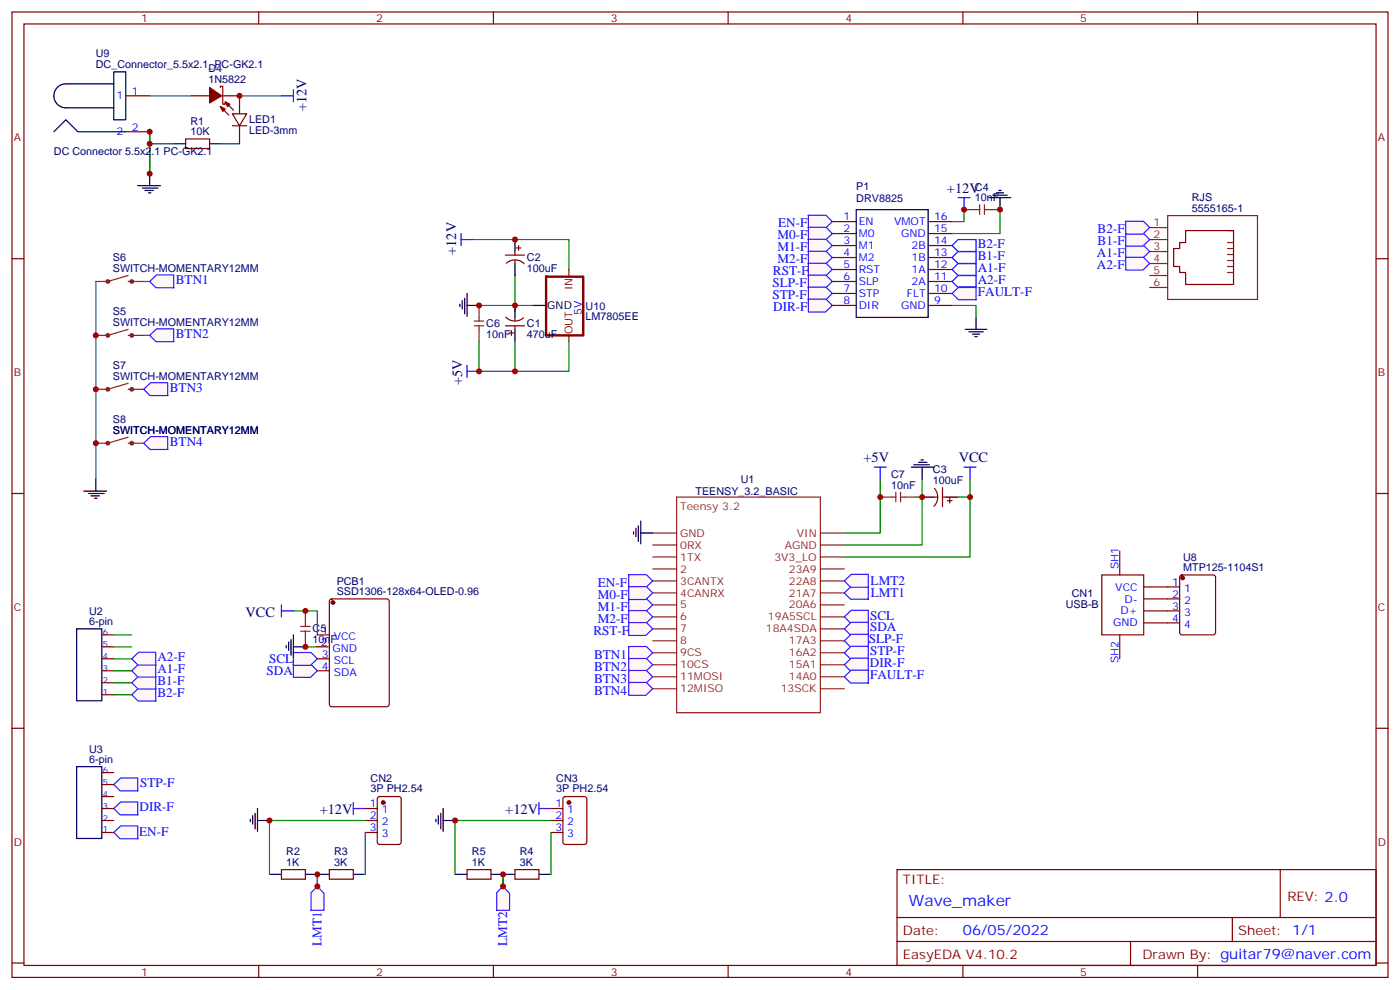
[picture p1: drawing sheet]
<svg xmlns="http://www.w3.org/2000/svg" width="412mm" height="292mm" viewBox="0 0 412 292" stroke-linecap="round" stroke-linejoin="round" font-family="sans-serif">
<g fill="none" stroke="#870000" stroke-width=".35">
<path d="M3.5 3.5h405.4v284.4h-405.4zM7.1 7.1h398.2v277.2h-398.2zM76.2 3.5v3.6M145.3 3.5v3.6M214.5 3.5v3.6M283.6 3.5v3.6M352.8 3.5v3.6M3.5 76.2h3.6M361.6 67.9h1.8h-14.2v3.5h-1.7v1.8h-1.8v5.3h1.8v1.8h1.7v3.5h14.2v-15.9M405.3 76.2h3.6M3.5 145.3h3.6M405.3 145.3h3.6"/>
<path d="M3.5 214.5h3.6M405.3 214.5h3.6M264.2 256.1h141.1v28.2h-141.1zM377.1 256.1v14.1M264.2 270.2h141.1M264.2 277.3h141.1M333 277.3v7M363 270.2v7.1M3.5 283.6h3.6M76.2 284.3v3.6M145.3 284.3v3.6M214.5 284.3v3.6"/>
<path d="M283.6 284.3v3.6M352.8 284.3v3.6M405.3 283.6h3.6"/>
</g>
<path d="M40.6 54.7h6.7M42 55.4h4.6M42.7 56.1h2.5M43.7 56.8h.7M44.1 51.2v3.5" fill="none" stroke="#000" stroke-width=".35"/>
<g fill="none" stroke="#8c2424" stroke-width=".35">
<path d="M338.7 67h5.3M338.7 70.6h5.3M338.7 74.1h5.3M338.7 77.6h5.3M344 63.5h26.4v24.7h-26.4zM361.6 73.2h1.8M361.6 75h1.8M361.6 76.7h1.8M361.6 78.5h1.8M361.6 71.4h1.8M338.7 81.1h5.3M338.7 84.7h5.3"/>
<path d="M361.6 80.3h1.8"/>
</g>
<path d="M44.1 28.2h12.3M44.1 38.8v12.4" fill="none" stroke="#008700" stroke-width=".35"/>
<g fill="#fff7f7" stroke="#420aff" stroke-width=".35">
<path d="M331.5 72.2h5.3l1.9 1.9-2.1 1.9h-5z"/>
<path d="M331.5 75.8h5.3l1.9 1.8-2.1 2h-5z"/>
</g>
<path d="M56.4 28.2h5.3M64.9 25.8v-.4h.7v5.3h.7v-.4M65.3 28.2h5.3M54.7 40.9h7v2.8h-7z" fill="none" stroke="#870000" stroke-width=".35"/>
<path d="M61.7 25.8l3.6 2.4-3.6 2.1z" fill="#870000" stroke="#870000" stroke-width=".35"/>
<path d="M82.9 28.2h3.5M86.4 26.5v3.5" fill="none" stroke="#00f" stroke-width=".35"/>
<path d="M44.1 38.8v12.4M70.6 28.2h12.3M44.1 42.3h7.1M65.3 42.3h5.3" fill="none" stroke="#008700" stroke-width=".35"/>
<path d="M51.2 42.3h3.5M61.7 42.3h3.6" fill="none" stroke="#000" stroke-width=".35"/>
<g fill="#fff7f7" stroke="#420aff" stroke-width=".35">
<path d="M331.5 68.7h5.3l1.9 1.9-2.1 1.9h-5z"/>
<path d="M331.5 65.2h5.3l1.9 1.8-2.1 2h-5z"/>
</g>
<path d="M135.8 70.6h3.5M135.8 68.8v3.5M137.6 109.4h3.5M137.6 107.6v3.5" fill="none" stroke="#00f" stroke-width=".35"/>
<path d="M139.3 70.6h28.3v8.8M151.7 81.1v8.9h-10.6M157 90h-5.3v1.7M141.1 100.5v8.9M151.7 100.5v8.9" fill="none" stroke="#008700" stroke-width=".35"/>
<path d="M252.2 61.7h21.2v31.8h-21.2zM135.5 89.6v.7M136.2 88.5v2.5M136.9 87.8v4.6M137.6 90h3.5M137.6 86.4v6.7" fill="none" stroke="#000" stroke-width=".35"/>
<g fill="none" stroke="#870000" stroke-width=".35">
<path d="M245.2 65.3h7M245.2 68.8h7M245.2 72.3h7M245.2 75.8h7M245.2 79.4h7M273.4 65.3h7.1M273.4 68.8h7.1M273.4 72.3h7.1M273.4 75.8h7.1M273.4 79.4h7.1M245.2 82.9h7M245.2 86.4h7"/>
<path d="M245.2 90h7M273.4 82.9h7.1M273.4 86.4h7.1M273.4 90h7.1"/>
</g>
<g fill="#fff7f7" stroke="#420aff" stroke-width=".35">
<path d="M238 63.4h5.3l1.9 1.9-2 1.9h-5.1z"/>
<path d="M238 66.9h5.3l1.9 1.9-2 1.9h-5.1z"/>
<path d="M238 70.5h5.3l1.9 1.8-2 2h-5.1z"/>
<path d="M238 74h5.3l1.9 1.8-2 2h-5.1z"/>
<path d="M238 77.5h5.3l1.9 1.9-2 1.9h-5.1z"/>
<path d="M238 81.1h5.3l1.9 1.8-2 1.9h-5.1z"/>
<path d="M238 84.6h5.3l1.9 1.8-2 2h-5.1z"/>
<path d="M238 88.1h5.3l1.9 1.9-2 1.9h-5.1z"/>
<path d="M280.5 86.4l2-1.9h5l.1 3.8h-5.3z"/>
</g>
<path d="M282.2 58.2h3.6M284 58.2v3.5M280.5 75.8l1.7-1.7h5.3v3.5h-5.3zM282.2 70.6h5.3v3.5h-5.3l-1.7-1.8zM282.2 77.6h5.3v3.5h-5.3l-1.7-1.7zM280.5 82.9l1.7-1.8h5.3v3.6h-5.3z" fill="none" stroke="#00f" stroke-width=".35"/>
<g fill="none" stroke="#000" stroke-width=".35">
<path d="M15.9 38.8l3.5-3.5 3.5 3.5h14.1M16.9 25.7a3.5 3.5 0 0 1 2.5-1h14.1v7.1h-14.1a3.5 3.5 0 0 1-3.3-2.2 3.5 3.5 0 0 1 .8-3.9zM33.5 24.7v-3.5h3.5v14.1h-3.5v-3.5M291.4 58.2h6.3M292.5 57.5h4.2M293.5 56.8h2.1M294.2 56.1h.7M294.6 58.2v3.5M151.7 70.6v3.5M151.7 77.6v3.5M157 90h3.5M284.3 97h6.4"/>
<path d="M285.4 97.7h4.2M286.5 98.4h2.1M287.2 99.1h.7M287.5 93.5v3.5M22.6 185.2h7.4v21.2h-7.4z"/>
</g>
<path d="M284 61.7v3.6h-3.5M294.6 61.7v7.1h-14.1M280.5 90h7v3.5M33.5 197.6h5.3M33.5 194h5.3M33.5 190.5h5.3M33.5 187h5.3M33.5 204.6h5.3M33.5 201.1h5.3" fill="none" stroke="#008700" stroke-width=".35"/>
<g fill="none" stroke="#870000" stroke-width=".35">
<path d="M37 28.2h7.1M37 38.8h7.1M64.9 31.4l2.5 2.5M66.3 30l2.5 2.5M68.4 33.5h4.3l-2.1 3.5zM68.4 37h4.3M70.6 28.2v5.3M70.6 37v5.3M148.9 75.1h5.6M149.2 77.5a3.8 3.8 0 0 1 5.2 .2M151.7 74.1v1M151.7 76.6v1"/>
<path d="M152 73h1.5M152.8 72.3v1.4M167.6 79.4v1.7M167.6 98.8v1.7M324.6 169.3h12.3v17.7h-12.3zM329.8 162.3v7M336.9 172.9h10.6M336.9 176.4h10.6M336.9 179.9h10.6M347.7 169.5l.5-.2h9.2l.6 .5 .1 16.5-.5 .6-9.4 .1-.7-.5v-16.5zM30 197.6h3.5M30 194h3.5"/>
<path d="M30 190.5h3.5M30 187h3.5M329.8 187v7M336.9 183.4h10.6M30 204.6h3.5M30 201.1h3.5"/>
</g>
<g fill="#870000" stroke="#870000" stroke-width=".35">
<path d="M66.3 30l1.4 .7-.7 .7z"/>
<path d="M64.9 31.4l1.4 .7-.7 .7z"/>
<circle cx="348.4" cy="170.2" r=".53"/>
</g>
<path d="M160.9 81.5h10.9v17.3h-10.9z" fill="none" stroke="#870000" stroke-width=".71"/>
<path d="M284 61.7h4.6M288.6 60.3v2.8M290 60.3v2.8M290 61.7h4.6M139.7 96h2.8M139.7 94.5h2.8M141.1 90v4.5M141.1 96v4.5M90 179.9v4.6M88.5 185.9h2.9M88.5 184.5h2.9M90 185.9v4.6" fill="none" stroke="#8c2424" stroke-width=".35"/>
<g fill="#fff7f7" stroke="#420aff" stroke-width=".35">
<path d="M86.3 195.7h5.3l1.9 1.9-2 1.9h-5.1z"/>
<path d="M86.3 192.2h5.3l1.9 1.8-2 2h-5.1z"/>
</g>
<path d="M86.4 179.9h7.1v7.1M90 190.5h3.1" fill="none" stroke="#008700" stroke-width=".35"/>
<path d="M151.7 90v3.5M151.7 97v3.5M84.3 190.1v.8M85 189.1v2.5M85.7 188.4v4.6M86.4 190.5h3.6M86.4 187v6.7" fill="none" stroke="#000" stroke-width=".35"/>
<path d="M82.9 179.9h3.5M82.9 178.2v3.5" fill="none" stroke="#00f" stroke-width=".35"/>
<path d="M148.9 96h5.6M149 93.4a3.8 3.8 0 0 0 5.2 .2M149.9 98.1h1.4M150.6 97.4v1.4M151.7 93.5v1M151.7 96v1M97.2 176.6l.5-.2h16.2l.7 .4 .1 30.6-.5 .7h-16.5l-.6-.4-.1-30.6zM93.1 190.5h3.6M93.5 187h3.5M93.5 194h3.5M93.5 197.6h3.5" fill="none" stroke="#870000" stroke-width=".35"/>
<circle cx="98.1" cy="177.4" r=".53" fill="#870000" stroke="#870000" stroke-width=".35"/>
<g fill="#fff7f7" stroke="#420aff" stroke-width=".35">
<path d="M38.8 204.6l2-1.9h5.1v3.8h-5.2z"/>
<path d="M38.8 201.1l2-2h5.1v3.8h-5.2z"/>
<path d="M38.8 197.6l2-2h5.1v3.8h-5.2z"/>
<path d="M38.8 194l2-1.9h5.1v3.8h-5.2z"/>
</g>
<g fill="none" stroke="#8c2424" stroke-width=".35">
<path d="M192.3 157h7M199.3 146.4h42.4v63.5h-42.4zM241.7 157h7M192.3 164h7M192.3 167.6h7M192.3 171.1h7M192.3 174.6h7M192.3 160.5h7M192.3 178.2h7M241.7 164h7M241.7 167.6h7M241.7 171.1h7"/>
<path d="M241.7 174.6h7M241.7 160.5h7M241.7 178.2h7M192.3 181.7h7M192.3 185.2h7M192.3 188.7h7M192.3 192.3h7M192.3 195.8h7M192.3 199.3h7M241.7 181.7h7M241.7 185.2h7M241.7 188.7h7"/>
<path d="M241.7 192.3h7M241.7 195.8h7M241.7 199.3h7M192.3 202.8h7M241.7 202.8h7"/>
</g>
<path d="M186.6 156.6v.7M187.3 155.6v2.4M188 154.9v4.6M188.7 157h3.6M188.7 153.5v6.7" fill="none" stroke="#000" stroke-width=".35"/>
<g fill="#fff7f7" stroke="#420aff" stroke-width=".35">
<path d="M185.1 169.2h5.3l1.9 1.9-2.1 1.9h-5z"/>
<path d="M185.1 176.3h5.3l1.9 1.9-2.1 1.9h-5z"/>
<path d="M185.1 172.8h5.3l1.9 1.8-2.1 2h-5z"/>
<path d="M185.1 179.8h5.3l1.9 1.9-2.1 1.9h-5z"/>
<path d="M185.1 183.4h5.3l1.9 1.8-2.1 1.9h-5z"/>
<path d="M185.1 190.4h5.3l1.9 1.9-2.1 1.9h-5z"/>
<path d="M185.1 193.9h5.3l1.9 1.9-2.1 1.9h-5z"/>
<path d="M185.1 197.5h5.3l1.9 1.8-2.1 2h-5z"/>
<path d="M185.1 201h5.3l1.9 1.8-2.1 2h-5z"/>
<path d="M248.7 181.7l2-2h5.1l.1 3.8h-5.3z"/>
<path d="M248.7 185.2l2-1.9h5.1l.1 3.8h-5.3z"/>
<path d="M248.7 188.7l2-1.9h5.1l.1 3.8h-5.3z"/>
<path d="M248.7 192.3l2-2h5.1l.1 3.8h-5.3z"/>
<path d="M248.7 195.8l2-1.9h5.1l.1 3.7h-5.3z"/>
<path d="M248.7 199.3l2-1.9h5.1l.1 3.8h-5.3z"/>
</g>
<path d="M257.5 137.6h3.6M259.3 137.6v3.5M284 137.6h3.5M285.8 137.6v3.5" fill="none" stroke="#00f" stroke-width=".35"/>
<path d="M268.5 137.6h6.7M269.2 136.9h4.6M270.6 136.2h2.4M271.3 135.5h.7M271.6 137.6v3.5M271.6 146.4h3.6M278.7 146.4h3.5M22.6 225.8h7.4v21.1h-7.4z" fill="none" stroke="#000" stroke-width=".35"/>
<path d="M275.2 146.4h1M275.3 143.9a3.8 3.8 0 0 1-.2 5.2M277.6 143.6v5.6M277.6 146.4h1.1M279 147.5h1.5M279.8 146.8v1.4M30 238.1h3.5M30 234.6h3.5M30 231.1h3.5M30 227.5h3.5M30 245.2h3.5M30 241.7h3.5" fill="none" stroke="#870000" stroke-width=".35"/>
<path d="M167.6 100.5v8.9h-26.5M259.3 141.1v15.9h-10.6M269.9 146.4h1.7M271.6 141.1v19.4h-22.9M282.2 146.4h3.6M285.8 141.1v22.9h-37.1" fill="none" stroke="#008700" stroke-width=".35"/>
<path d="M259.3 146.4h4.6M263.9 145v2.8M265.3 145v2.8M265.3 146.4h4.6" fill="none" stroke="#8c2424" stroke-width=".35"/>
<g fill="#fff7f7" stroke="#420aff" stroke-width=".35">
<path d="M33.5 245.2l2-2h5.1l.1 3.8h-5.3z"/>
<path d="M33.5 238.1l2-1.9h5.1l.1 3.8h-5.3z"/>
<path d="M33.5 231.1l2-2h5.1l.1 3.8h-5.3z"/>
</g>
<path d="M107.6 238.1h3.5M111.4 234.8l.4-.2h5.7l.6 .4 .1 13-.5 .7h-5.9l-.6-.5-.1-12.9zM162.3 238.1h3.5M166 234.8l.5-.2h5.7l.6 .4 .1 13-.5 .7h-5.9l-.6-.5-.1-12.9zM107.6 241.7h3.5M107.6 245.2h3.5M162.3 241.7h3.5M162.3 245.2h3.5" fill="none" stroke="#870000" stroke-width=".35"/>
<g fill="#870000" stroke="#870000" stroke-width=".35">
<circle cx="112.9" cy="236.4" r=".53"/>
<circle cx="167.6" cy="236.4" r=".53"/>
</g>
<path d="M104.1 238.1h3.5M104.1 236.4v3.5M158.7 238.1h3.6M158.7 236.4v3.5" fill="none" stroke="#00f" stroke-width=".35"/>
<path d="M75.1 239.5v4.6M75.8 238.1v6.7M129.8 239.5v4.6M130.5 238.1v6.7M73.7 241.3v.7M74.4 240.2v2.5M75.8 241.7h3.6M128.4 241.3v.7M129.1 240.2v2.5M130.5 241.7h3.6" fill="none" stroke="#000" stroke-width=".35"/>
<g fill="#fff7f7" stroke="#420aff" stroke-width=".35">
<path d="M248.7 174.6l2-1.9h5.1l.1 3.8h-5.3z"/>
<path d="M248.7 171.1l2-1.9h5.1l.1 3.7h-5.3z"/>
</g>
<path d="M79.4 257.5h3.5M90 257.5h7M104.1 257.5h3.5" fill="none" stroke="#000" stroke-width=".35"/>
<path d="M82.9 256.1h7.1v2.8h-7.1zM97 256.1h7.1v2.8h-7.1z" fill="none" stroke="#870000" stroke-width=".35"/>
<path d="M91.6 262.9l1.9-1.8 1.9 2v5l-3.8 .1z" fill="#fff7f7" stroke="#420aff" stroke-width=".35"/>
<path d="M93.5 257.5v3.6M107.6 241.7h-28.2v15.8M107.6 245.2v12.3" fill="none" stroke="#008700" stroke-width=".35"/>
<path d="M146.3 262.9l1.9-1.8 1.9 2v5l-3.8 .1z" fill="#fff7f7" stroke="#420aff" stroke-width=".35"/>
<path d="M28.2 82.9v58.2M148.2 257.5v3.6M162.3 241.7h-28.2v15.8M162.3 245.2v12.3" fill="none" stroke="#008700" stroke-width=".35"/>
<path d="M24.7 144.6h6.7M26.1 145.3h4.6M26.8 146.1h2.5M27.9 146.8h.7M28.2 141.1v3.5M134.1 257.5h3.5M144.6 257.5h7.1M158.7 257.5h3.6" fill="none" stroke="#000" stroke-width=".35"/>
<path d="M137.6 256.1h7v2.8h-7zM151.7 256.1h7v2.8h-7z" fill="none" stroke="#870000" stroke-width=".35"/>
<path d="M37.7 97l-6 1.8h-3.5M37.7 98.8h4.6M37.7 81.1l-6 1.8h-3.5M37.7 82.9h4.6M37.7 112.9l-6 1.8h-3.5M37.7 114.7h4.6M37.7 128.8l-6 1.7h-3.5M37.7 130.5h4.6" fill="none" stroke="#8c2424" stroke-width=".35"/>
<g fill="none" stroke="#8c2424" stroke-width=".71">
<circle cx="31.8" cy="98.8" r=".35"/>
<circle cx="31.8" cy="82.9" r=".35"/>
<circle cx="38.8" cy="82.9" r=".35"/>
<circle cx="38.8" cy="98.8" r=".35"/>
<circle cx="31.8" cy="114.7" r=".35"/>
<circle cx="38.8" cy="114.7" r=".35"/>
<circle cx="31.8" cy="130.5" r=".35"/>
<circle cx="38.8" cy="130.5" r=".35"/>
</g>
<g fill="#fff7f7" stroke="#420aff" stroke-width=".35">
<path d="M44.1 82.9l2-1.9h5.1v3.8h-5.3z"/>
<path d="M44.1 98.8l2-2h5.1v3.8h-5.3z"/>
<path d="M42.3 114.7l2.1-2h5l.1 3.8h-5.3z"/>
<path d="M42.3 130.5l2.1-1.9h5l.1 3.8h-5.3z"/>
</g>
<path d="M42.3 82.9h1.8M42.3 98.8h1.8" fill="none" stroke="#008700" stroke-width=".35"/>
<g fill="#c00">
<circle cx="90" cy="179.9" r=".88"/>
<circle cx="90" cy="190.5" r=".88"/>
<circle cx="284" cy="61.7" r=".88"/>
<circle cx="294.6" cy="61.7" r=".88"/>
<circle cx="151.7" cy="109.4" r=".88"/>
<circle cx="151.7" cy="90" r=".88"/>
<circle cx="141.1" cy="109.4" r=".88"/>
<circle cx="44.1" cy="42.3" r=".88"/>
<circle cx="44.1" cy="51.2" r=".88"/>
<circle cx="151.7" cy="70.6" r=".88"/>
<circle cx="70.6" cy="28.2" r=".88"/>
<circle cx="44.1" cy="38.8" r=".88"/>
<circle cx="141.1" cy="90" r=".88"/>
<circle cx="259.3" cy="146.4" r=".88"/>
<circle cx="271.6" cy="146.4" r=".88"/>
<circle cx="285.8" cy="146.4" r=".88"/>
<circle cx="93.5" cy="257.5" r=".88"/>
<circle cx="93.5" cy="261.1" r=".88"/>
<circle cx="148.2" cy="257.5" r=".88"/>
<circle cx="148.2" cy="261.1" r=".88"/>
<circle cx="79.4" cy="241.7" r=".88"/>
<circle cx="134.1" cy="241.7" r=".88"/>
<circle cx="28.2" cy="98.8" r=".88"/>
<circle cx="28.2" cy="114.7" r=".88"/>
<circle cx="28.2" cy="130.5" r=".88"/>
</g>
<text font-size="4.6" fill="#00f" x="267.8" y="266.7">Wave_maker</text>
<g font-size="4.2" fill="#000080">
<text x="90.3" y="32.7" transform="rotate(-90 90.3 32.7)">+12V</text>
<text x="279" y="56.8">+12V</text>
<text x="134.4" y="75.1" transform="rotate(-90 134.4 75.1)">+12V</text>
<text x="136.2" y="113.5" transform="rotate(-90 136.2 113.5)">+5V</text>
<text x="254.4" y="136.2">+5V</text>
<text x="282.4" y="136">VCC</text>
<text x="72.3" y="181.7">VCC</text>
<text x="94.2" y="239.6">+12V</text>
<text x="148.8" y="239.6">+12V</text>
</g>
<text font-size="4.2" fill="#00f" x="283.6" y="275.5">06/05/2022</text>
<g font-size="3.9" fill="#00f">
<text x="229" y="70.5">M0-F</text>
<text x="229.2" y="67">EN-F</text>
<text x="323.3" y="68.7">B2-F</text>
<text x="229" y="74">M1-F</text>
<text x="229" y="77.6">M2-F</text>
<text x="288" y="73">B2-F</text>
<text x="288" y="76.6">B1-F</text>
<text x="323.1" y="75.8">A1-F</text>
<text x="323.3" y="72.3">B1-F</text>
<text x="51.8" y="83.6">BTN1</text>
<text x="227.7" y="81.1">RST-F</text>
<text x="288" y="83.6">A2-F</text>
<text x="288" y="80.1">A1-F</text>
<text x="323.1" y="79.3">A2-F</text>
<text x="227.6" y="84.6">SLP-F</text>
<text x="227.6" y="88.1">STP-F</text>
<text x="288" y="87.2">FAULT-F</text>
<text x="227.7" y="91.7">DIR-F</text>
<text x="51.8" y="99.5">BTN2</text>
<text x="50" y="115.3">BTN3</text>
<text x="50" y="131.2">BTN4</text>
<text x="176.1" y="172.9">EN-F</text>
<text x="256.5" y="172.3">LMT2</text>
<text x="176.1" y="179.9">M1-F</text>
<text x="176.1" y="176.3">M0-F</text>
<text x="256.5" y="175.9">LMT1</text>
<text x="176.1" y="183.4">M2-F</text>
<text x="256.3" y="182.6">SCL</text>
<text x="256.3" y="186">SDA</text>
<text x="174.8" y="187">RST-F</text>
<text x="255.9" y="189.4">SLP-F</text>
<text x="46.4" y="194.8">A2-F</text>
<text x="79.3" y="195.3">SCL</text>
<text x="175" y="194">BTN1</text>
<text x="175" y="197.6">BTN2</text>
<text x="256.3" y="196.5">DIR-F</text>
<text x="256.3" y="193">STP-F</text>
<text x="46.4" y="201.8">B1-F</text>
<text x="46.4" y="198.3">A1-F</text>
<text x="78.5" y="198.8">SDA</text>
<text x="175" y="201.1">BTN3</text>
<text x="256.3" y="200.1">FAULT-F</text>
<text x="46.4" y="205.4">B2-F</text>
<text x="175" y="204.6">BTN4</text>
<text x="41.3" y="231.9">STP-F</text>
<text x="41.1" y="238.9">DIR-F</text>
<text x="41" y="246.1">EN-F</text>
<text x="94.7" y="278.6" transform="rotate(-90 94.7 278.6)">LMT1</text>
<text x="149.4" y="278.6" transform="rotate(-90 149.4 278.6)">LMT2</text>
</g>
<g font-size="3.9" fill="#800">
<text x="266" y="260.4">TITLE:</text>
<text x="379.2" y="265.3">REV: 2.0</text>
<text x="266" y="275.5">Date:</text>
<text x="364.8" y="275.5">Sheet: 1/1</text>
<text x="266" y="282.6">EasyEDA V4.10.2</text>
<text x="336.5" y="282.6">Drawn By: guitar79@naver.com</text>
</g>
<g font-size="3.2" fill="#800">
<text x="41.6" y="6.5">1</text>
<text x="110.8" y="6.5">2</text>
<text x="179.9" y="6.5">3</text>
<text x="249.1" y="6.5">4</text>
<text x="318.2" y="6.5">5</text>
<text x="4.1" y="41.6">A</text>
<text x="405.9" y="41.6">A</text>
<text x="4.1" y="110.8">B</text>
<text x="405.9" y="110.8">B</text>
<text x="4.1" y="179.9">C</text>
<text x="405.9" y="179.9">C</text>
<text x="4.1" y="249.1">D</text>
<text x="405.9" y="249.1">D</text>
<text x="41.6" y="287.3">1</text>
<text x="110.8" y="287.3">2</text>
<text x="179.9" y="287.3">3</text>
<text x="249.1" y="287.3">4</text>
<text x="318.2" y="287.3">5</text>
</g>
<g font-size="3.2" fill="#000080">
<text x="28.2" y="16.9">U9</text>
<text x="28.2" y="20.1">DC_Connector_5.5x2.1_PC-GK2.1</text>
<text x="61.4" y="21.2">D4</text>
<text x="61.4" y="24.3">1N5822</text>
<text x="56.1" y="39.9">10K</text>
<text x="56.1" y="36.7">R1</text>
<text x="73.4" y="39.5">LED-3mm</text>
<text x="73.4" y="36.3">LED1</text>
<text x="15.9" y="45.5">DC Connector 5.5x2.1 PC-GK2.1</text>
<text x="252.2" y="59.4">DRV8825</text>
<text x="252.2" y="55.9">P1</text>
<text x="287.2" y="59.3">10nF</text>
<text x="287.2" y="56.1">C4</text>
<text x="351.1" y="59.3">RJS</text>
<text x="351.1" y="62.4">5555165-1</text>
<text x="33.2" y="76.9">S6</text>
<text x="155.2" y="76.9">C2</text>
<text x="33.2" y="80.1">SWITCH-MOMENTARY12MM</text>
<text x="155.2" y="80.1">100uF</text>
<text x="33.2" y="96">SWITCH-MOMENTARY12MM</text>
<text x="33.2" y="92.7">S5</text>
<text x="172.5" y="94.3">LM7805EE</text>
<text x="172.5" y="91.2">U10</text>
<text x="143.2" y="99.5">10nF</text>
<text x="143.2" y="96.3">C6</text>
<text x="155.2" y="99.6">470uF</text>
<text x="155.2" y="96.3">C1</text>
<text x="33.2" y="111.8">SWITCH-MOMENTARY12MM</text>
<text x="33.2" y="108.6">S7</text>
<text x="33.2" y="124.5">S8</text>
<text x="33.2" y="127.7">SWITCH-MOMENTARY12MM</text>
<text x="218.2" y="142.2">U1</text>
<text x="262.5" y="143.9">10nF</text>
<text x="262.5" y="140.8">C7</text>
<text x="274.8" y="142.5">100uF</text>
<text x="274.8" y="139.3">C3</text>
<text x="204.9" y="145.9">TEENSY_3.2_BASIC</text>
<text x="348.5" y="165.3">U8</text>
<text x="99.2" y="172.2">PCB1</text>
<text x="348.5" y="168.3">MTP125-1104S1</text>
<text x="99.2" y="175.3">SSD1306-128x64-OLED-0.96</text>
<text x="314" y="179.2">USB-B</text>
<text x="315.7" y="175.7">CN1</text>
<text x="26.3" y="184.2">6-pin</text>
<text x="26.3" y="181.2">U2</text>
<text x="92.1" y="189.4">10nF</text>
<text x="92.1" y="186.3">C51</text>
<text x="26.3" y="221.8">U3</text>
<text x="26.3" y="224.7">6-pin</text>
<text x="109.2" y="233.3">3P PH2.54</text>
<text x="109.2" y="230.3">CN2</text>
<text x="163.9" y="233.3">3P PH2.54</text>
<text x="163.9" y="230.3">CN3</text>
<text x="84.3" y="251.9">R2</text>
<text x="98.4" y="251.9">R3</text>
<text x="139" y="251.9">R5</text>
<text x="153.1" y="251.9">R4</text>
<text x="84.3" y="255.1">1K</text>
<text x="98.4" y="255.1">3K</text>
<text x="139" y="255.1">1K</text>
<text x="153.1" y="255.1">3K</text>
</g>
<g font-size="3.2" fill="#00f">
<text x="34.3" y="29.3">1</text>
<text x="38.8" y="27.9">1</text>
<text x="34.3" y="39.9">2</text>
<text x="38.8" y="38.5">2</text>
<text x="248.5" y="64.9">1</text>
<text x="275.2" y="64.9">16</text>
<text x="248.5" y="68.4">2</text>
<text x="248.5" y="72">3</text>
<text x="252.9" y="66.3">EN</text>
<text x="252.9" y="69.9">M0</text>
<text x="263.4" y="66.3">VMOT</text>
<text x="265.4" y="69.9">GND</text>
<text x="275.2" y="72">14</text>
<text x="275.2" y="68.4">15</text>
<text x="248.5" y="75.5">4</text>
<text x="252.9" y="73.4">M1</text>
<text x="252.9" y="76.9">M2</text>
<text x="268.5" y="76.9">1B</text>
<text x="268.5" y="73.4">2B</text>
<text x="275.2" y="75.5">13</text>
<text x="248.5" y="79">5</text>
<text x="248.5" y="82.6">6</text>
<text x="252.9" y="80.4">RST</text>
<text x="252.9" y="84">SLP</text>
<text x="268.5" y="84">2A</text>
<text x="268.5" y="80.4">1A</text>
<text x="275.2" y="82.6">11</text>
<text x="275.2" y="79">12</text>
<text x="248.5" y="86.1">7</text>
<text x="248.5" y="89.6">8</text>
<text x="252.9" y="87.5">STP</text>
<text x="267.2" y="87.5">FLT</text>
<text x="275.2" y="89.6">9</text>
<text x="275.2" y="86.1">10</text>
<text x="171.4" y="92.7" transform="rotate(-90 171.4 92.7)">5V</text>
<text x="252.9" y="91">DIR</text>
<text x="265.4" y="91">GND</text>
<text x="329.5" y="167.6" transform="rotate(-90 329.5 167.6)">SH1</text>
<text x="328.5" y="173.9">VCC</text>
<text x="345.3" y="172.5">1</text>
<text x="331.3" y="177.4">D-</text>
<text x="345.3" y="176">2</text>
<text x="345.3" y="179.6">3</text>
<text x="348.8" y="174.3">1</text>
<text x="348.8" y="177.8">2</text>
<text x="327.9" y="184.5">GND</text>
<text x="330.1" y="181">D+</text>
<text x="345.3" y="183.1">4</text>
<text x="348.8" y="181.3">3</text>
<text x="348.8" y="184.9">4</text>
<text x="94.5" y="190.1">2</text>
<text x="98" y="191.9">GND</text>
<text x="98.3" y="188.4">VCC</text>
<text x="94.8" y="193.7">3</text>
<text x="94.8" y="197.2">4</text>
<text x="98.3" y="195.4">SCL</text>
<text x="329.5" y="195.3" transform="rotate(-90 329.5 195.3)">SH2</text>
<text x="98.3" y="199">SDA</text>
<text x="108.9" y="237.8">1</text>
<text x="112.4" y="239.5">1</text>
<text x="163.6" y="237.8">1</text>
<text x="167.1" y="239.5">1</text>
<text x="108.9" y="241.3">2</text>
<text x="108.9" y="244.8">3</text>
<text x="112.4" y="243.1">2</text>
<text x="163.6" y="241.3">2</text>
<text x="163.6" y="244.8">3</text>
<text x="167.1" y="243.1">2</text>
<text x="112.4" y="246.6">3</text>
<text x="167.1" y="246.6">3</text>
</g>
<g font-size="3.2" fill="#8d2323">
<text x="339.8" y="66.7">1</text>
<text x="339.8" y="70.2">2</text>
<text x="339.8" y="73.7">3</text>
<text x="339.8" y="77.3">4</text>
<text x="339.8" y="80.8">5</text>
<text x="339.8" y="84.3">6</text>
<text x="200.4" y="150.3">Teensy 3.2</text>
<text x="200.4" y="161.6">0RX</text>
<text x="200.4" y="158">GND</text>
<text x="231.1" y="161.6">AGND</text>
<text x="234.7" y="158">VIN</text>
<text x="200.4" y="165.1">1TX</text>
<text x="228.1" y="165.1">3V3_LO</text>
<text x="200.4" y="168.6">2</text>
<text x="200.4" y="172.2">3CANTX</text>
<text x="232.4" y="168.6">23A9</text>
<text x="232.4" y="172.2">22A8</text>
<text x="200.4" y="175.7">4CANRX</text>
<text x="200.4" y="179.2">5</text>
<text x="232.4" y="175.7">21A7</text>
<text x="232.4" y="179.2">20A6</text>
<text x="200.4" y="182.7">6</text>
<text x="226.2" y="182.7">19A5SCL</text>
<text x="200.4" y="186.3">7</text>
<text x="200.4" y="189.8">8</text>
<text x="225.6" y="186.3">18A4SDA</text>
<text x="232.4" y="189.8">17A3</text>
<text x="200.4" y="193.3">9CS</text>
<text x="200.4" y="196.8">10CS</text>
<text x="232.4" y="193.3">16A2</text>
<text x="232.4" y="196.8">15A1</text>
<text x="200.4" y="200.4">11MOSI</text>
<text x="200.4" y="203.9">12MISO</text>
<text x="230" y="203.9">13SCK</text>
<text x="232.4" y="200.4">14A0</text>
</g>
<g font-size="3.2" fill="#880001">
<text x="168.6" y="85.6" transform="rotate(-90 168.6 85.6)">IN</text>
<text x="168.6" y="98.5" transform="rotate(-90 168.6 98.5)">OUT</text>
</g>
<text font-size="3.2" x="161.2" y="91">GND</text>
<g font-size="2.5" fill="#00f">
<text x="30.3" y="190.5">5</text>
<text x="30.3" y="187">6</text>
<text x="30.3" y="197.6">3</text>
<text x="30.3" y="194">4</text>
<text x="30.3" y="201.1">2</text>
<text x="30.3" y="204.6">1</text>
<text x="30.3" y="227.5">6</text>
<text x="30.3" y="231.1">5</text>
<text x="30.3" y="238.1">3</text>
<text x="30.3" y="234.6">4</text>
<text x="30.3" y="245.2">1</text>
<text x="30.3" y="241.7">2</text>
</g>
</svg>
